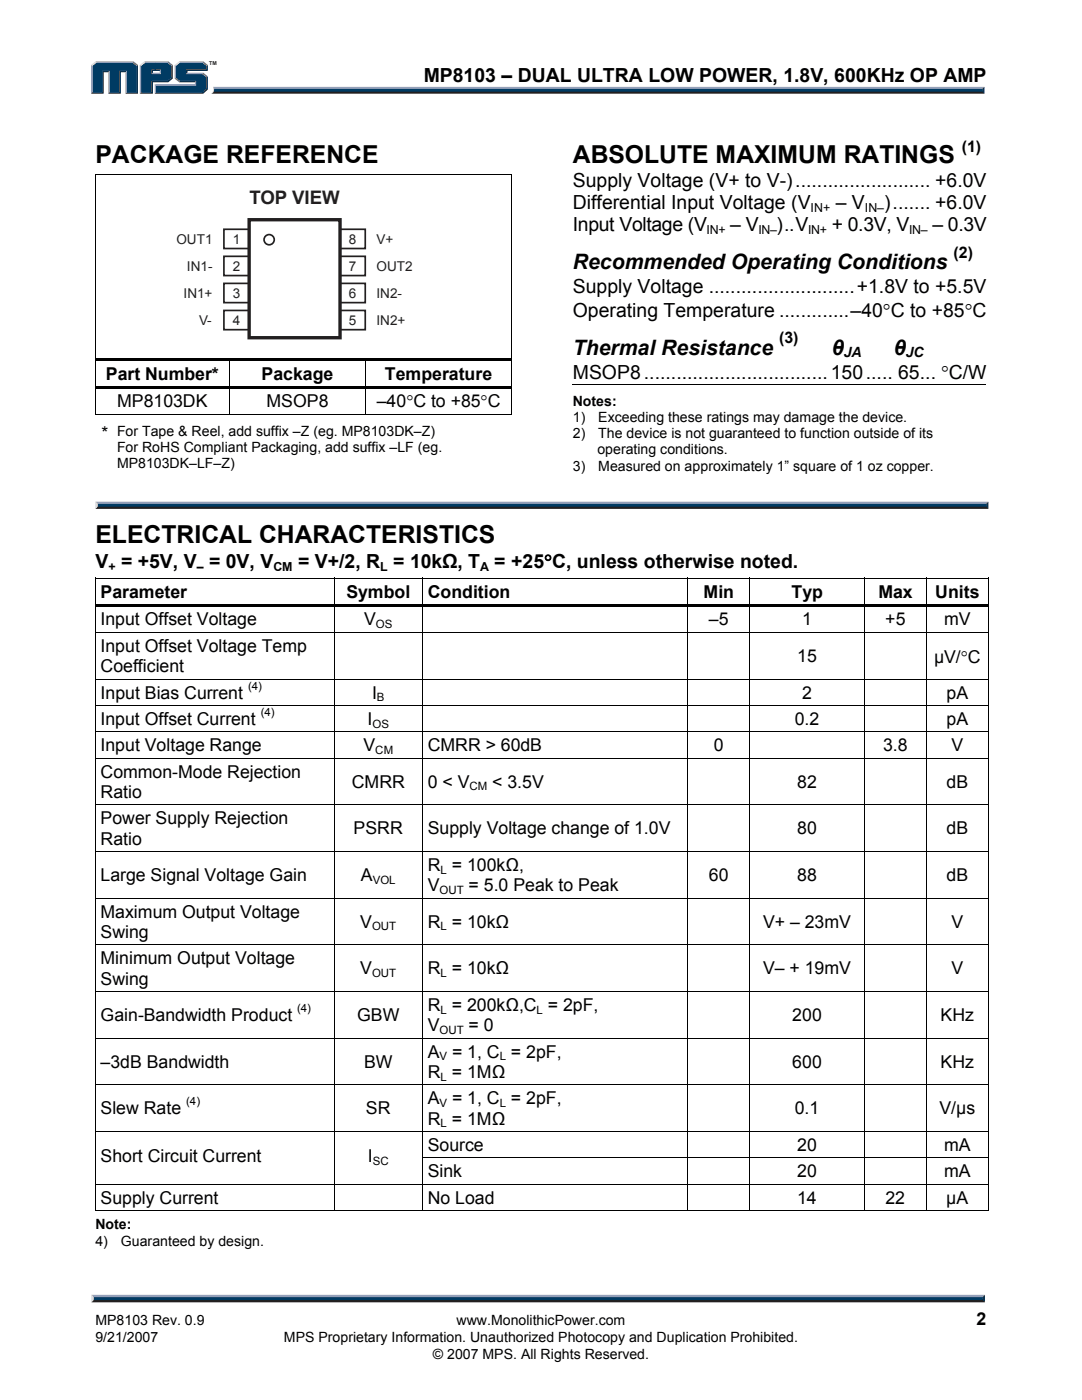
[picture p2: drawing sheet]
<svg xmlns="http://www.w3.org/2000/svg" width="216mm" height="279mm" viewBox="0 0 216 279" stroke-linecap="round" stroke-linejoin="round" font-family="sans-serif">
<path d="M18.7 259.2h177.4l.4 .7h-178.3z" fill="#231f20"/>
<path d="M18.3 258.4h178.2l-.4 .8h-177.4z" fill="#94a0b9"/>
<path d="M196.5 258.4v1.5l-.4-.4v-.6z" fill="#001339"/>
<path d="M18.7 258.9h177.4v.6h-177.4z" fill="#003b63"/>
<path d="M18.2 258.4l.5 .5v.5l-.5 .5z" fill="#dcddde"/>
<path d="M42.5 17.3h153.9l-.4 .7h-153.3z" fill="#94a0b9"/>
<path d="M42.7 18h153.3l.4 .7h-154.3l.4-.3z" fill="#231f20"/>
<path d="M196.4 17.3v1.4l-.4-.4v-.5z" fill="#001339"/>
<path d="M42.7 17.8h153.3v.5h-153.4z" fill="#003b63"/>
<path d="M42.5 17.3l.2 .6a.81 .81 0 0 1-.6 .8l.1-.1a1.3 1.3 0 0 0 .3-1.3z" fill="#dcddde"/>
<path d="M30.5 14.5h1.4l.2 .3h-1.9z" fill="#94a0b9"/>
<g fill="#003b63">
<path d="M18.4 13.1l.8-.6h7.3l.8 .6v5.3h-2v-4.3h-1.5v4.3h-1.9v-4.3h-1.5v4.3h-2z"/>
<path d="M28.2 13.1l.8-.6h2.1v1.4h-.9v.9h1.9v-.9h-1.2v-1.4h2.5l.8 .6v2.4l-.8 .6h-3.2v2.3h-2z"/>
<path d="M31.1 17.1h8v-1h-3.2l-.8-.6v-2.4l.8-.6h4.5l.8 .6v.8h-4.1v.9h3.3l.8 .6v2.3l-.8 .7h-9.3z"/>
</g>
<path d="M35.7 12.4h4.9" fill="none" stroke="#94a0b9" stroke-width=".27"/>
<path d="M34.8 13l.9-.8 .2 .3-.8 .6z" fill="#dcddde"/>
<path d="M35 13v2.7" fill="none" stroke="#94a0b9" stroke-width=".27"/>
<path d="M34.8 15.7l.3-.2 .8 .6-.2 .3z" fill="#547194"/>
<path d="M35.7 16.3h3.5" fill="none" stroke="#001339" stroke-width=".27"/>
<g fill="#94a0b9">
<path d="M30.9 16.8h8v-.4l.3-.3v1h-8.1z"/>
<path d="M30.9 16.8l.2 .3v1.3l-.2 .3z"/>
</g>
<path d="M37.1 13.9h4.1v-.8l.3-.1v1.1h-4.1v.4l-.3 .3z" fill="#001339"/>
<path d="M37.1 14.6h3.5" fill="none" stroke="#94a0b9" stroke-width=".27"/>
<path d="M40.6 14.5l.9 .7-.3 .2-.8-.6z" fill="#547194"/>
<g fill="#001339">
<path d="M31.1 18.4h9.3l.8-.7v-2.3l.3-.2v2.7l-.9 .8h-9.7z"/>
<path d="M30.2 16.1h3.2l.8-.6v-2.4l.3-.1v2.7l-.9 .7h-3.1v2.3h-2.6l.3-.3h2z"/>
</g>
<path d="M33.6 12.2l.9 .8-.3 .1-.8-.6z" fill="#547194"/>
<path d="M28.8 12.4h4.8" fill="none" stroke="#94a0b9" stroke-width=".27"/>
<path d="M27.9 13l.9-.8 .2 .3-.8 .6z" fill="#dcddde"/>
<path d="M28 13v5.7" fill="none" stroke="#94a0b9" stroke-width=".27"/>
<path d="M31.9 14.1l.2-.2v.9l-.2-.3z" fill="#94a0b9"/>
<g fill="#001339">
<path d="M30.2 13.9h1.9l-.2 .2h-1.4v.4l-.3 .3z"/>
<path d="M27.3 13.1l.2-.1v5.7h-2.5l.3-.3h2z"/>
</g>
<path d="M26.6 12.2l.9 .8-.2 .1-.8-.6z" fill="#547194"/>
<path d="M19.1 12.4h7.5" fill="none" stroke="#94a0b9" stroke-width=".27"/>
<path d="M18.2 13l.9-.8 .1 .3-.8 .6z" fill="#dcddde"/>
<path d="M18.3 13v5.7" fill="none" stroke="#94a0b9" stroke-width=".27"/>
<path d="M20.4 14.1h1.5l-.3 .3h-.9v4.3h-2.5l.2-.3h2z" fill="#001339"/>
<path d="M21.7 14.1v4.6" fill="none" stroke="#94a0b9" stroke-width=".27"/>
<path d="M23.8 14.1h1.5l-.3 .3h-.9v4.3h-2.5l.3-.3h1.9z" fill="#001339"/>
<path d="M25.1 14.1v4.6" fill="none" stroke="#94a0b9" stroke-width=".27"/>
<path d="M40.6 12.2l.9 .8-.3 .1-.8-.6z" fill="#547194"/>
<g fill="#000">
<path d="M19 34.7h.1v.7h-.1zM102 34.7h.2v.7h-.2zM102 34.7h.2v.2h-.2zM19 71.5h.1v1h-.1zM19 77.1h.1v.7h-.1zM19.1 71.5h26.6v.5h-26.6zM19.1 77.1h26.6v.5h-26.6zM45.7 72h.2v.5h-.2zM45.7 71.5h27.2v.5h-27.2zM45.7 77.6h.2v.2h-.2zM45.7 77.1h27.2v.5h-27.2zM72.9 72h.1v.5h-.1z"/>
<path d="M72.9 71.5h29.1v.5h-29.1zM72.9 77.6h.1v.2h-.1zM72.9 77.1h29.1v.5h-29.1zM102 71.5h.2v1h-.2zM102 77.1h.2v.7h-.2zM19 82.6h.1v.2h-.1zM102 82.6h.2v.2h-.2z"/>
</g>
<g fill="none" stroke="#000" stroke-width=".2">
<path d="M19 34.8h83M19 35.4v36.1M102.1 35.4v36.1M19 72.5v4.6M19 77.8v4.8M45.8 72.5v4.6M45.8 77.8v4.8M73 72.5v4.6M73 77.8v4.8M102.1 72.5v4.6M102.1 77.8v4.8M114.3 76.7h82.4"/>
<path d="M19 82.7h83.2"/>
</g>
<path d="M19.5 100.9h177.3l.4 .7h-178.1z" fill="#231f20"/>
<path d="M19.1 100.1h178.1l-.4 .8h-177.3z" fill="#94a0b9"/>
<path d="M197.2 100.1v1.5l-.4-.5v-.5z" fill="#001339"/>
<path d="M19.5 100.6h177.3v.5h-177.3z" fill="#003b63"/>
<path d="M19 100.1l.5 .5v.5l-.5 .5z" fill="#dcddde"/>
<g fill="#000">
<path d="M19 115.3h.1v.7h-.1zM66.6 115.3h.2v.7h-.2zM84.2 115.3h.2v.7h-.2zM137.1 115.3h.2v.7h-.2zM149.5 115.3h.2v.7h-.2zM172.4 115.3h.2v.7h-.2zM184.8 115.3h.1v.7h-.1zM197.1 115.3h.2v.7h-.2zM197.1 115.3h.2v.1h-.2zM19 120.5h.1v1.1h-.1zM19 126.1h.1v.7h-.1zM19 135.4h.1v.7h-.1z"/>
<path d="M19.1 120.5h47.5v.6h-47.5zM66.6 121.1h.2v.5h-.2zM66.6 120.5h17.6v.6h-17.6zM66.6 126.1h.2v.7h-.2zM66.6 135.4h.2v.7h-.2zM84.2 121.1h.2v.5h-.2zM84.2 120.5h52.9v.6h-52.9zM84.2 126.1h.2v.7h-.2zM84.2 135.4h.2v.7h-.2zM137.1 121.1h.2v.5h-.2zM137.1 120.5h12.4v.6h-12.4zM137.1 126.1h.2v.7h-.2z"/>
<path d="M137.1 135.4h.2v.7h-.2zM149.5 121.1h.2v.5h-.2zM149.5 120.5h22.9v.6h-22.9zM149.5 126.1h.2v.7h-.2zM149.5 135.4h.2v.7h-.2zM172.4 121.1h.2v.5h-.2zM172.4 120.5h12.4v.6h-12.4zM172.4 126.1h.2v.7h-.2zM172.4 135.4h.2v.7h-.2zM184.8 121.1h.1v.5h-.1zM184.8 120.5h12.3v.6h-12.3zM184.8 126.1h.1v.7h-.1z"/>
<path d="M184.8 135.4h.1v.7h-.1zM197.1 120.5h.2v1.1h-.2zM197.1 126.1h.2v.7h-.2zM197.1 135.4h.2v.7h-.2zM19 140.7h.1v.7h-.1zM19 146h.1v.7h-.1zM19 151.2h.1v.7h-.1zM66.6 140.7h.2v.7h-.2zM66.6 146h.2v.7h-.2zM66.6 151.2h.2v.7h-.2zM84.2 140.7h.2v.7h-.2zM84.2 146h.2v.7h-.2z"/>
<path d="M84.2 151.2h.2v.7h-.2zM137.1 140.7h.2v.7h-.2zM137.1 146h.2v.7h-.2zM137.1 151.2h.2v.7h-.2zM149.5 140.7h.2v.7h-.2zM149.5 146h.2v.7h-.2zM149.5 151.2h.2v.7h-.2zM172.4 140.7h.2v.7h-.2zM172.4 146h.2v.7h-.2zM172.4 151.2h.2v.7h-.2zM184.8 140.7h.1v.7h-.1zM184.8 146h.1v.7h-.1z"/>
<path d="M184.8 151.2h.1v.7h-.1zM197.1 140.7h.2v.7h-.2zM197.1 146h.2v.7h-.2zM197.1 151.2h.2v.7h-.2zM19 160.5h.1v.7h-.1zM19 169.8h.1v.7h-.1zM19 179.2h.1v.7h-.1zM66.6 160.5h.2v.7h-.2zM66.6 169.8h.2v.7h-.2zM66.6 179.2h.2v.7h-.2zM84.2 160.5h.2v.7h-.2zM84.2 169.8h.2v.7h-.2z"/>
<path d="M84.2 179.2h.2v.7h-.2zM137.1 160.5h.2v.7h-.2zM137.1 169.8h.2v.7h-.2zM137.1 179.2h.2v.7h-.2zM149.5 160.5h.2v.7h-.2zM149.5 169.8h.2v.7h-.2zM149.5 179.2h.2v.7h-.2zM172.4 160.5h.2v.7h-.2zM172.4 169.8h.2v.7h-.2zM172.4 179.2h.2v.7h-.2zM184.8 160.5h.1v.7h-.1zM184.8 169.8h.1v.7h-.1z"/>
<path d="M184.8 179.2h.1v.7h-.1zM197.1 160.5h.2v.7h-.2zM197.1 169.8h.2v.7h-.2zM197.1 179.2h.2v.7h-.2zM19 188.5h.1v.7h-.1zM19 197.8h.1v.7h-.1zM66.6 188.5h.2v.7h-.2zM66.6 197.8h.2v.7h-.2zM84.2 188.5h.2v.7h-.2zM84.2 197.8h.2v.7h-.2zM137.1 188.5h.2v.7h-.2zM137.1 197.8h.2v.7h-.2z"/>
<path d="M149.5 188.5h.2v.7h-.2zM149.5 197.8h.2v.7h-.2zM172.4 188.5h.2v.7h-.2zM172.4 197.8h.2v.7h-.2zM184.8 188.5h.1v.7h-.1zM184.8 197.8h.1v.7h-.1zM197.1 188.5h.2v.7h-.2zM197.1 197.8h.2v.7h-.2zM19 207.1h.1v.7h-.1zM19 216.4h.1v.7h-.1zM66.6 207.1h.2v.7h-.2zM66.6 216.4h.2v.7h-.2z"/>
<path d="M84.2 207.1h.2v.7h-.2zM84.2 216.4h.2v.7h-.2zM137.1 207.1h.2v.7h-.2zM137.1 216.4h.2v.7h-.2zM149.5 207.1h.2v.7h-.2zM149.5 216.4h.2v.7h-.2zM172.4 207.1h.2v.7h-.2zM172.4 216.4h.2v.7h-.2zM184.8 207.1h.1v.7h-.1zM184.8 216.4h.1v.7h-.1zM197.1 207.1h.2v.7h-.2zM197.1 216.4h.2v.7h-.2z"/>
<path d="M19 225.7h.1v.7h-.1zM19 231h.1v.7h-.1zM19 236.2h.1v.7h-.1zM66.6 225.7h.2v.7h-.2zM66.6 231h.2v.7h-.2zM66.6 236.2h.2v.7h-.2zM84.2 225.7h.2v.7h-.2zM84.2 231h.2v.7h-.2zM84.2 236.2h.2v.7h-.2zM137.1 225.7h.2v.7h-.2zM137.1 231h.2v.7h-.2zM137.1 236.2h.2v.7h-.2z"/>
<path d="M149.5 225.7h.2v.7h-.2zM149.5 231h.2v.7h-.2zM149.5 236.2h.2v.7h-.2zM172.4 225.7h.2v.7h-.2zM172.4 231h.2v.7h-.2zM172.4 236.2h.2v.7h-.2zM184.8 225.7h.1v.7h-.1zM184.8 231h.1v.7h-.1zM184.8 236.2h.1v.7h-.1zM197.1 225.7h.2v.7h-.2zM197.1 231h.2v.7h-.2zM197.1 236.2h.2v.7h-.2z"/>
<path d="M197.1 241.5h.2v.2h-.2z"/>
</g>
<g fill="none" stroke="#000" stroke-width=".2">
<path d="M19 115.4h47.6M19 116v4.5M66.7 116v4.5M66.8 115.4h17.4M84.3 116v4.5M84.4 115.4h52.7M137.2 116v4.5M137.3 115.4h12.2M149.6 116v4.5M149.7 115.4h22.7M172.5 116v4.5M172.6 115.4h12.2"/>
<path d="M184.8 116v4.5M184.9 115.4h12.2M197.2 116v4.5M19 121.6v4.5M19 126.8v8.6M19 136.1v4.6M19.1 126.2h47.5M19.1 135.5h47.5M66.7 121.6v4.5M66.7 126.8v8.6M66.7 136.1v4.6M66.8 126.2h17.4"/>
<path d="M66.8 135.5h17.4M84.3 121.6v4.5M84.3 126.8v8.6M84.3 136.1v4.6M84.4 126.2h52.7M84.4 135.5h52.7M137.2 121.6v4.5M137.2 126.8v8.6M137.2 136.1v4.6M137.3 126.2h12.2M137.3 135.5h12.2M149.6 121.6v4.5"/>
<path d="M149.6 126.8v8.6M149.6 136.1v4.6M149.7 126.2h22.7M149.7 135.5h22.7M172.5 121.6v4.5M172.5 126.8v8.6M172.5 136.1v4.6M172.6 126.2h12.2M172.6 135.5h12.2M184.8 121.6v4.5M184.8 126.8v8.6M184.8 136.1v4.6"/>
<path d="M184.9 126.2h12.2M184.9 135.5h12.2M197.2 121.6v4.5M197.2 126.8v8.6M197.2 136.1v4.6M19 141.4v4.6M19 146.7v4.5M19 151.9v8.6M19.1 140.8h47.5M19.1 146.1h47.5M19.1 151.3h47.5M66.7 141.4v4.6"/>
<path d="M66.7 146.7v4.5M66.7 151.9v8.6M66.8 140.8h17.4M66.8 146.1h17.4M66.8 151.3h17.4M84.3 141.4v4.6M84.3 146.7v4.5M84.3 151.9v8.6M84.4 140.8h52.7M84.4 146.1h52.7M84.4 151.3h52.7M137.2 141.4v4.6"/>
<path d="M137.2 146.7v4.5M137.2 151.9v8.6M137.3 140.8h12.2M137.3 146.1h12.2M137.3 151.3h12.2M149.6 141.4v4.6M149.6 146.7v4.5M149.6 151.9v8.6M149.7 140.8h22.7M149.7 146.1h22.7M149.7 151.3h22.7M172.5 141.4v4.6"/>
<path d="M172.5 146.7v4.5M172.5 151.9v8.6M172.6 140.8h12.2M172.6 146.1h12.2M172.6 151.3h12.2M184.8 141.4v4.6M184.8 146.7v4.5M184.8 151.9v8.6M184.9 140.8h12.2M184.9 146.1h12.2M184.9 151.3h12.2M197.2 141.4v4.6"/>
<path d="M197.2 146.7v4.5M197.2 151.9v8.6M19 161.2v8.6M19 170.5v8.7M19 179.9v8.6M19.1 160.6h47.5M19.1 169.9h47.5M19.1 179.2h47.5M66.7 161.2v8.6M66.7 170.5v8.7M66.7 179.9v8.6M66.8 160.6h17.4"/>
<path d="M66.8 169.9h17.4M66.8 179.2h17.4M84.3 161.2v8.6M84.3 170.5v8.7M84.3 179.9v8.6M84.4 160.6h52.7M84.4 169.9h52.7M84.4 179.2h52.7M137.2 161.2v8.6M137.2 170.5v8.7M137.2 179.9v8.6M137.3 160.6h12.2"/>
<path d="M137.3 169.9h12.2M137.3 179.2h12.2M149.6 161.2v8.6M149.6 170.5v8.7M149.6 179.9v8.6M149.7 160.6h22.7M149.7 169.9h22.7M149.7 179.2h22.7M172.5 161.2v8.6M172.5 170.5v8.7M172.5 179.9v8.6M172.6 160.6h12.2"/>
<path d="M172.6 169.9h12.2M172.6 179.2h12.2M184.8 161.2v8.6M184.8 170.5v8.7M184.8 179.9v8.6M184.9 160.6h12.2M184.9 169.9h12.2M184.9 179.2h12.2M197.2 161.2v8.6M197.2 170.5v8.7M197.2 179.9v8.6M19 189.2v8.6"/>
<path d="M19 198.5v8.6M19.1 188.6h47.5M19.1 197.9h47.5M66.7 189.2v8.6M66.7 198.5v8.6M66.8 188.6h17.4M66.8 197.9h17.4M84.3 189.2v8.6M84.3 198.5v8.6M84.4 188.6h52.7M84.4 197.9h52.7M137.2 189.2v8.6"/>
<path d="M137.2 198.5v8.6M137.3 188.6h12.2M137.3 197.9h12.2M149.6 189.2v8.6M149.6 198.5v8.6M149.7 188.6h22.7M149.7 197.9h22.7M172.5 189.2v8.6M172.5 198.5v8.6M172.6 188.6h12.2M172.6 197.9h12.2M184.8 189.2v8.6"/>
<path d="M184.8 198.5v8.6M184.9 188.6h12.2M184.9 197.9h12.2M197.2 189.2v8.6M197.2 198.5v8.6M19 207.8v8.6M19 217.1v8.6M19.1 207.2h47.5M19.1 216.5h47.5M66.7 207.8v8.6M66.7 217.1v8.6M66.8 207.2h17.4"/>
<path d="M66.8 216.5h17.4M84.3 207.8v8.6M84.3 217.1v8.6M84.4 207.2h52.7M84.4 216.5h52.7M137.2 207.8v8.6M137.2 217.1v8.6M137.3 207.2h12.2M137.3 216.5h12.2M149.6 207.8v8.6M149.6 217.1v8.6M149.7 207.2h22.7"/>
<path d="M149.7 216.5h22.7M172.5 207.8v8.6M172.5 217.1v8.6M172.6 207.2h12.2M172.6 216.5h12.2M184.8 207.8v8.6M184.8 217.1v8.6M184.9 207.2h12.2M184.9 216.5h12.2M197.2 207.8v8.6M197.2 217.1v8.6M19 226.4v4.6"/>
<path d="M19 231.7v4.5M19 236.9v4.8M19.1 225.8h47.5M19.1 236.3h47.5M66.7 226.4v4.6M66.7 231.7v4.5M66.7 236.9v4.8M66.8 225.8h17.4M66.8 236.3h17.4M84.3 226.4v4.6M84.3 231.7v4.5M84.3 236.9v4.8"/>
<path d="M84.4 225.8h52.7M84.4 231.1h52.7M84.4 236.3h52.7M137.2 226.4v4.6M137.2 231.7v4.5M137.2 236.9v4.8M137.3 225.8h12.2M137.3 231.1h12.2M137.3 236.3h12.2M149.6 226.4v4.6M149.6 231.7v4.5M149.6 236.9v4.8"/>
<path d="M149.7 225.8h22.7M149.7 231.1h22.7M149.7 236.3h22.7M172.5 226.4v4.6M172.5 231.7v4.5M172.5 236.9v4.8M172.6 225.8h12.2M172.6 231.1h12.2M172.6 236.3h12.2M184.8 226.4v4.6M184.8 231.7v4.5M184.8 236.9v4.8"/>
<path d="M184.9 225.8h12.2M184.9 231.1h12.2M184.9 236.3h12.2M197.2 226.4v4.6M197.2 231.7v4.5M197.2 236.9v4.8M19 241.6h47.6M66.8 241.6h17.4M84.4 241.6h52.7M137.3 241.6h12.2M149.7 241.6h22.7M172.6 241.6h12.2"/>
<path d="M184.9 241.6h12.2"/>
</g>
<path d="M49.7 43.9h18.2v23.5h-18.2z" fill="none" stroke="#231f20" stroke-width=".68" stroke-linecap="butt"/>
<g fill="none" stroke="#231f20" stroke-width=".34">
<path d="M44.7 45.8h5v3.8h-5zM44.7 51.2h5v3.8h-5zM44.7 56.6h5v3.8h-5zM67.9 45.8h5v3.8h-5zM67.9 51.2h5v3.8h-5zM67.9 56.6h5v3.8h-5zM44.7 62h5v3.8h-5zM67.9 62h5v3.8h-5z"/>
<circle cx="53.7" cy="47.8" r="1.02"/>
</g>
<g font-size="4.9">
<text x="19" y="32.6">PACKAGE REFERENCE</text>
<text x="114.3" y="32.6">ABSOLUTE MAXIMUM RATINGS</text>
<text x="19" y="108.4">ELECTRICAL CHARACTERISTICS</text>
</g>
<g font-size="4.2">
<text x="114.3" y="53.8">Recommended Operating Conditions</text>
<text x="114.3" y="70.8">Thermal Resistance</text>
<text x="166" y="70.8">θ</text>
<text x="178.4" y="70.8">θ</text>
</g>
<g font-size="3.9">
<text x="84.5" y="16.3">MP8103 – DUAL ULTRA LOW POWER, 1.8V, 600KHz OP AMP</text>
<text x="114.3" y="37.3">Supply Voltage (V+ to V-)......................... +6.0V</text>
<text x="114.3" y="41.7">Differential Input Voltage (V</text>
<text x="166.8" y="41.7">– V</text>
<text x="176.4" y="41.7">)....... +6.0V</text>
<text x="114.3" y="46.2">Input Voltage (V</text>
<text x="145.7" y="46.2">– V</text>
<text x="154.9" y="46.2">)..V</text>
<text x="166" y="46.2">+ 0.3V, V</text>
<text x="186.1" y="46.2">– 0.3V</text>
<text x="114.3" y="58.4">Supply Voltage ...........................+1.8V to +5.5V</text>
<text x="114.3" y="63.2">Operating Temperature .............–40°C to +85°C</text>
<text x="114.3" y="75.7">MSOP8..................................150..... 65... °C/W</text>
<text x="19" y="113.3">V = +5V, V = 0V, V</text>
<text x="59.5" y="113.3">= V+/2, R = 10kΩ, T</text>
<text x="98.6" y="113.3">= +25°C, unless otherwise noted.</text>
</g>
<text font-size="3.7" fill="#231f20" x="49.8" y="40.7">TOP VIEW</text>
<g font-size="3.5">
<text x="21.1" y="75.8">Part Number*</text>
<text x="52.2" y="75.8">Package</text>
<text x="76.8" y="75.8">Temperature</text>
<text x="23.4" y="81.2">MP8103DK</text>
<text x="53.2" y="81.2">MSOP8</text>
<text x="75.2" y="81.3">–40°C to +85°C</text>
<text x="20.3" y="87.6">*</text>
<text x="20.1" y="119.3">Parameter</text>
<text x="69.1" y="119.3">Symbol</text>
<text x="85.4" y="119.3">Condition</text>
<text x="140.4" y="119.3">Min</text>
<text x="157.9" y="119.3">Typ</text>
<text x="175.3" y="119.3">Max</text>
<text x="186.6" y="119.3">Units</text>
<text x="20.1" y="124.8">Input Offset Voltage</text>
<text x="72.7" y="124.8">V</text>
<text x="141.4" y="124.8">–5</text>
<text x="160.1" y="124.8">1</text>
<text x="176.7" y="124.8">+5</text>
<text x="188.4" y="124.8">mV</text>
<text x="20.1" y="130.1">Input Offset Voltage Temp</text>
<text x="20.1" y="134.2">Coefficient</text>
<text x="159.1" y="132.1">15</text>
<text x="186.4" y="132.2">µV/°C</text>
<text x="20.1" y="139.4">Input Bias Current</text>
<text x="74.2" y="139.4">I</text>
<text x="160.1" y="139.4">2</text>
<text x="188.9" y="139.4">pA</text>
<text x="20.1" y="144.7">Input Offset Current</text>
<text x="20.1" y="149.9">Input Voltage Range</text>
<text x="72.5" y="149.9">V</text>
<text x="73.3" y="144.7">I</text>
<text x="85.3" y="149.9">CMRR &gt; 60dB</text>
<text x="142.4" y="149.9">0</text>
<text x="158.6" y="144.7">0.2</text>
<text x="176.2" y="149.9">3.8</text>
<text x="188.9" y="144.7">pA</text>
<text x="189.9" y="149.9">V</text>
<text x="20.1" y="155.2">Common-Mode Rejection</text>
<text x="20.1" y="159.2">Ratio</text>
<text x="70.2" y="157.2">CMRR</text>
<text x="85.3" y="157.2">0 &lt; V</text>
<text x="98.2" y="157.2">&lt; 3.5V</text>
<text x="159.1" y="157.2">82</text>
<text x="188.9" y="157.2">dB</text>
<text x="20.1" y="164.5">Power Supply Rejection</text>
<text x="70.6" y="166.5">PSRR</text>
<text x="85.3" y="166.5">Supply Voltage change of 1.0V</text>
<text x="159.1" y="166.5">80</text>
<text x="188.9" y="166.5">dB</text>
<text x="20.1" y="168.6">Ratio</text>
<text x="85.3" y="173.8">R = 100kΩ,</text>
<text x="20.1" y="175.8">Large Signal Voltage Gain</text>
<text x="72" y="175.8">A</text>
<text x="85.3" y="177.9">V</text>
<text x="93.5" y="177.9">= 5.0 Peak to Peak</text>
<text x="141.4" y="175.8">60</text>
<text x="159.1" y="175.8">88</text>
<text x="188.9" y="175.8">dB</text>
<text x="20.1" y="183.1">Maximum Output Voltage</text>
<text x="71.9" y="185.1">V</text>
<text x="85.3" y="185.1">R = 10kΩ</text>
<text x="152.3" y="185.1">V+ – 23mV</text>
<text x="189.9" y="185.1">V</text>
<text x="20.1" y="187.2">Swing</text>
<text x="20.1" y="192.4">Minimum Output Voltage</text>
<text x="20.1" y="196.5">Swing</text>
<text x="71.9" y="194.4">V</text>
<text x="85.3" y="194.4">R = 10kΩ</text>
<text x="152.3" y="194.4">V– + 19mV</text>
<text x="189.9" y="194.4">V</text>
<text x="20.1" y="203.8">Gain-Bandwidth Product</text>
<text x="71.3" y="203.8">GBW</text>
<text x="85.3" y="201.7">R = 200kΩ,C = 2pF,</text>
<text x="158.1" y="203.8">200</text>
<text x="187.7" y="203.8">KHz</text>
<text x="85.3" y="205.8">V</text>
<text x="93.5" y="205.8">= 0</text>
<text x="20.1" y="213.1">–3dB Bandwidth</text>
<text x="72.6" y="213.1">BW</text>
<text x="85.3" y="211.1">A</text>
<text x="85.3" y="215.1">R = 1MΩ</text>
<text x="90.2" y="211.1">= 1, C = 2pF,</text>
<text x="158.1" y="213.1">600</text>
<text x="187.7" y="213.1">KHz</text>
<text x="85.3" y="220.4">A</text>
<text x="90.2" y="220.4">= 1, C = 2pF,</text>
<text x="20.1" y="222.4">Slew Rate</text>
<text x="73" y="222.4">SR</text>
<text x="85.3" y="224.4">R = 1MΩ</text>
<text x="158.6" y="222.4">0.1</text>
<text x="187.5" y="222.4">V/µs</text>
<text x="20.1" y="231.9">Short Circuit Current</text>
<text x="73.4" y="231.9">I</text>
<text x="85.3" y="229.7">Source</text>
<text x="159.1" y="229.7">20</text>
<text x="188.4" y="229.7">mA</text>
<text x="85.3" y="234.9">Sink</text>
<text x="159.1" y="234.9">20</text>
<text x="188.4" y="234.9">mA</text>
<text x="20.1" y="240.2">Supply Current</text>
<text x="85.3" y="240.2">No Load</text>
<text x="159.1" y="240.2">14</text>
<text x="176.7" y="240.2">22</text>
<text x="188.8" y="240.2">µA</text>
<text x="194.9" y="264.5">2</text>
</g>
<g font-size="3.2">
<text x="191.9" y="30.3">(1)</text>
<text x="190.3" y="51.5">(2)</text>
<text x="155.5" y="68.5">(3)</text>
</g>
<g font-size="2.8">
<text x="168.4" y="71.3">JA</text>
<text x="180.7" y="71.3">JC</text>
<text x="114.3" y="81">Notes:</text>
<text x="23.3" y="87">For Tape &amp; Reel, add suffix –Z (eg. MP8103DK–Z)</text>
<text x="114.3" y="84.2">1)</text>
<text x="114.3" y="87.5">2)</text>
<text x="119.4" y="84.2">Exceeding these ratings may damage the device.</text>
<text x="119.4" y="87.5">The device is not guaranteed to function outside of its</text>
<text x="23.3" y="90.2">For RoHS Compliant Packaging, add suffix –LF (eg.</text>
<text x="23.3" y="93.4">MP8103DK–LF–Z)</text>
<text x="114.3" y="93.9">3)</text>
<text x="119.2" y="90.7">operating conditions.</text>
<text x="119.4" y="93.9">Measured on approximately 1” square of 1 oz copper.</text>
<text x="19" y="245.3">Note:</text>
<text x="19" y="248.6">4)</text>
<text x="24.1" y="248.6">Guaranteed by design.</text>
<text x="19" y="267.9">9/21/2007</text>
<text x="19" y="264.5">MP8103 Rev. 0.9</text>
<text x="56.7" y="267.9">MPS Proprietary Information. Unauthorized Photocopy and Duplication Prohibited.</text>
<text x="91.1" y="264.5">www.MonolithicPower.com</text>
<text x="86.4" y="271.1">© 2007 MPS. All Rights Reserved.</text>
</g>
<g font-size="2.7" fill="#231f20">
<text x="35.2" y="48.7">OUT1</text>
<text x="46.4" y="48.7">1</text>
<text x="69.6" y="48.7">8</text>
<text x="75.1" y="48.7">V+</text>
<text x="36.6" y="59.5">IN1+</text>
<text x="37.3" y="54.1">IN1-</text>
<text x="46.4" y="54.1">2</text>
<text x="46.4" y="59.5">3</text>
<text x="69.6" y="54.1">7</text>
<text x="69.6" y="59.5">6</text>
<text x="75.1" y="54.1">OUT2</text>
<text x="75.1" y="59.5">IN2-</text>
<text x="39.7" y="64.9">V-</text>
<text x="46.4" y="64.9">4</text>
<text x="69.6" y="64.9">5</text>
<text x="75.1" y="64.9">IN2+</text>
</g>
<g font-size="2.5">
<text x="141" y="46.7">IN+</text>
<text x="151.3" y="46.7">IN–</text>
<text x="161.2" y="46.7">IN+</text>
<text x="161.8" y="42.2">IN+</text>
<text x="172.6" y="42.2">IN–</text>
<text x="181.4" y="46.7">IN–</text>
<text x="21.6" y="113.9">+</text>
<text x="39.2" y="113.9">–</text>
<text x="54.5" y="113.9">CM</text>
<text x="75.9" y="113.9">L</text>
<text x="95.8" y="113.9">A</text>
</g>
<g font-size="2.3">
<text x="75" y="125.3">OS</text>
<text x="49.5" y="137.6">(4)</text>
<text x="52" y="142.9">(4)</text>
<text x="75.2" y="139.9">B</text>
<text x="74.3" y="145.2">OS</text>
<text x="74.9" y="150.5">CM</text>
<text x="93.7" y="157.7">CM</text>
<text x="74.4" y="176.3">VOL</text>
<text x="87.7" y="178.4">OUT</text>
<text x="87.9" y="174.3">L</text>
<text x="74.2" y="185.7">OUT</text>
<text x="87.9" y="185.7">L</text>
<text x="74.2" y="195">OUT</text>
<text x="87.9" y="195">L</text>
<text x="59.3" y="202">(4)</text>
<text x="87.9" y="202.3">L</text>
<text x="107.1" y="202.3">L</text>
<text x="87.7" y="206.3">OUT</text>
<text x="87.7" y="211.6">V</text>
<text x="87.9" y="215.6">L</text>
<text x="99.7" y="211.6">L</text>
<text x="37.1" y="220.6">(4)</text>
<text x="87.7" y="220.9">V</text>
<text x="99.7" y="220.9">L</text>
<text x="87.9" y="225">L</text>
<text x="74.4" y="232.5">SC</text>
</g>
<text font-size="1.1" fill="#231f20" x="41.7" y="13">TM</text>
</svg>
